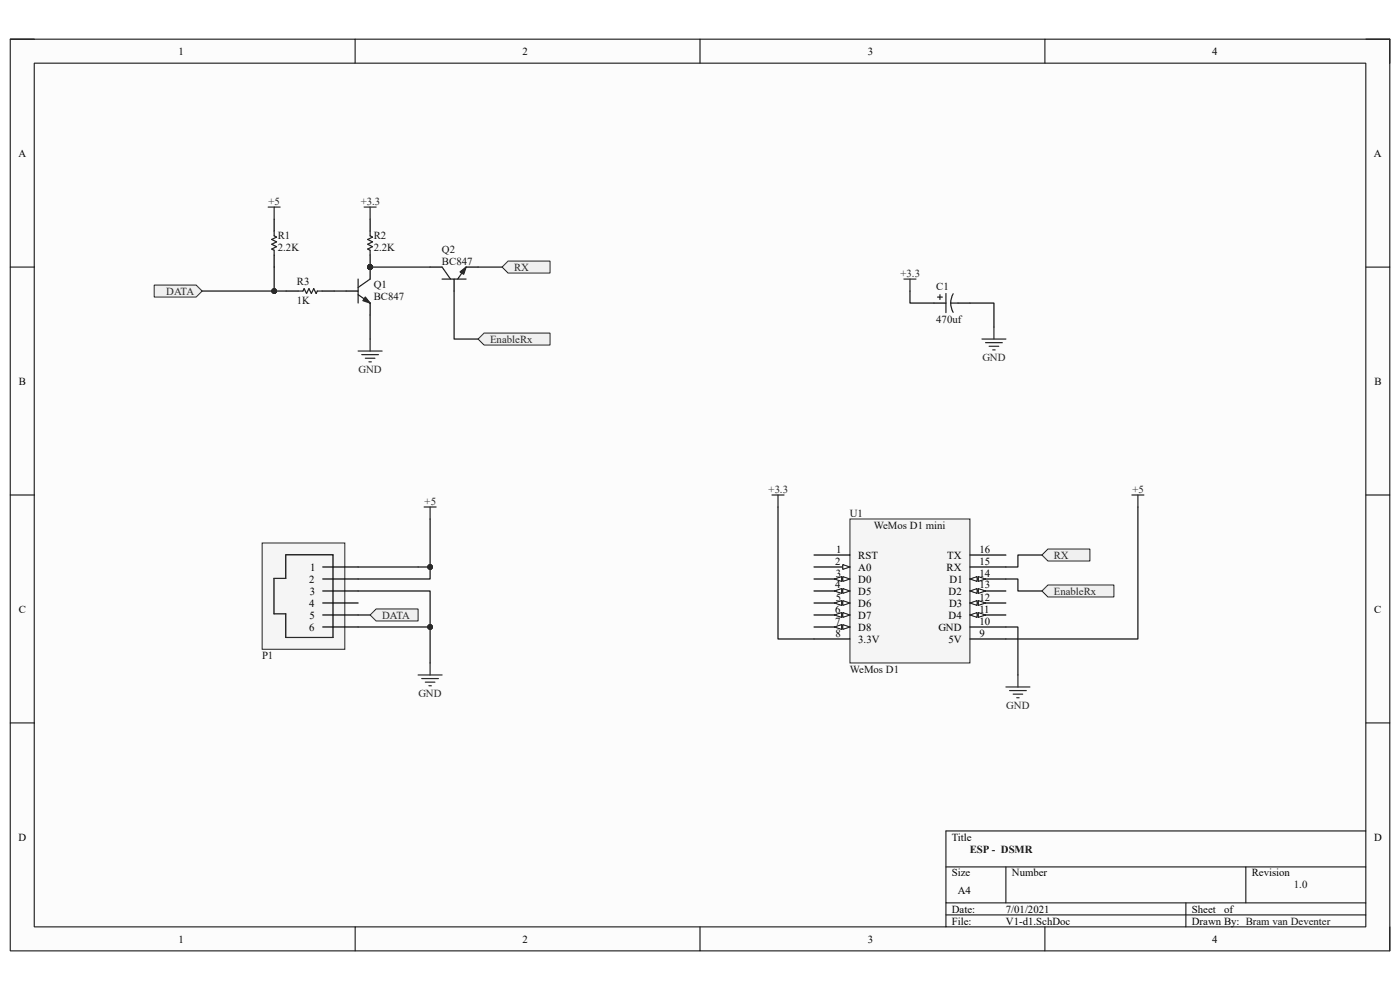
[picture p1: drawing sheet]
<svg xmlns="http://www.w3.org/2000/svg" width="297mm" height="210mm" viewBox="0 0 297 210" stroke-linecap="round" stroke-linejoin="round" font-family="sans-serif">
<path d="M2.2 8.3h292.7v193.4h-292.7z" fill-rule="evenodd" fill="#fcfcfc"/>
<path d="M2.2 8.3h292.7v193.4h-292.7z" fill="none" stroke="#000" stroke-width=".21"/>
<path d="M7.3 13.4h282.5v183.2h-282.5z" fill-rule="evenodd" fill="#fcfcfc"/>
<g fill="none" stroke="#000" stroke-width=".21">
<path d="M2.2 8.3h5.1M7.3 13.4h282.5v183.2h-282.5zM75.3 8.3v5.1M148.5 8.3v5.1M221.7 8.3v5.1M289.8 8.3h5.1v5.1M2.2 56.7h5.1M289.8 56.7h5.1M2.2 105h5.1M289.8 105h5.1M2.2 153.4h5.1M289.8 153.4h5.1"/>
<path d="M289.8 176.3h-89.1v20.3M75.3 196.6v5.1M148.5 196.6v5.1M200.7 183.9h89.1M200.7 191.5h89.1M200.7 194.1h89.1M213.4 183.9v7.6M221.7 196.6v5.1M251.6 191.5v5.1M264.3 183.9v7.6M294.9 196.6v5.1"/>
</g>
<path d="M180.3 110.1h25.5v30.5h-25.5z" fill-rule="evenodd" fill="#f5f5f5"/>
<path d="M180.3 110.1h25.5v30.5h-25.5z" fill="none" stroke="#262626" stroke-width=".21"/>
<path d="M172.7 117.7h7.6M172.7 120.3h7.6" fill="none" stroke="#000" stroke-width=".25"/>
<path d="M178.8 119.8l1.5 .5-1.5 .5z" fill="#fbfbfb"/>
<path d="M178.8 119.8l1.5 .5-1.5 .5z" fill="none" stroke="#000" stroke-width=".21"/>
<path d="M172.7 122.8h7.6" fill="none" stroke="#000" stroke-width=".25"/>
<path d="M178.8 122.3l1.5 .5-1.5 .5z" fill="#fbfbfb"/>
<path d="M178.8 122.3l1.5 .5-1.5 .5z" fill="none" stroke="#000" stroke-width=".21"/>
<path d="M177 122.8l1.5-.5v1z" fill="#fbfbfb"/>
<path d="M177 122.8l1.5-.5v1z" fill="none" stroke="#000" stroke-width=".21"/>
<path d="M172.7 125.4h7.6" fill="none" stroke="#000" stroke-width=".25"/>
<path d="M178.8 124.9l1.5 .5-1.5 .5z" fill="#fbfbfb"/>
<path d="M178.8 124.9l1.5 .5-1.5 .5z" fill="none" stroke="#000" stroke-width=".21"/>
<path d="M177 125.4l1.5-.5v1z" fill="#fbfbfb"/>
<path d="M177 125.4l1.5-.5v1z" fill="none" stroke="#000" stroke-width=".21"/>
<path d="M172.7 127.9h7.6" fill="none" stroke="#000" stroke-width=".25"/>
<path d="M178.8 127.4l1.5 .5-1.5 .5z" fill="#fbfbfb"/>
<path d="M178.8 127.4l1.5 .5-1.5 .5z" fill="none" stroke="#000" stroke-width=".21"/>
<path d="M177 127.9l1.5-.5v1z" fill="#fbfbfb"/>
<path d="M177 127.9l1.5-.5v1z" fill="none" stroke="#000" stroke-width=".21"/>
<path d="M172.7 130.5h7.6" fill="none" stroke="#000" stroke-width=".25"/>
<path d="M178.8 130l1.5 .5-1.5 .5z" fill="#fbfbfb"/>
<path d="M178.8 130l1.5 .5-1.5 .5z" fill="none" stroke="#000" stroke-width=".21"/>
<path d="M177 130.5l1.5-.5v1z" fill="#fbfbfb"/>
<path d="M177 130.5l1.5-.5v1z" fill="none" stroke="#000" stroke-width=".21"/>
<path d="M172.7 133h7.6" fill="none" stroke="#000" stroke-width=".25"/>
<path d="M178.8 132.5l1.5 .5-1.5 .5z" fill="#fbfbfb"/>
<path d="M178.8 132.5l1.5 .5-1.5 .5z" fill="none" stroke="#000" stroke-width=".21"/>
<path d="M177 133l1.5-.5v1z" fill="#fbfbfb"/>
<path d="M177 133l1.5-.5v1z" fill="none" stroke="#000" stroke-width=".21"/>
<path d="M172.7 135.6h7.6M205.8 135.6h7.6M205.8 133h7.6M205.8 127.9h7.6" fill="none" stroke="#000" stroke-width=".25"/>
<path d="M205.8 127.9l1.5-.5v1z" fill="#fbfbfb"/>
<path d="M205.8 127.9l1.5-.5v1z" fill="none" stroke="#000" stroke-width=".21"/>
<path d="M207.5 127.4l1.6 .5-1.6 .5z" fill="#fbfbfb"/>
<path d="M207.5 127.4l1.6 .5-1.6 .5z" fill="none" stroke="#000" stroke-width=".21"/>
<path d="M205.8 125.4h7.6" fill="none" stroke="#000" stroke-width=".25"/>
<path d="M205.8 125.4l1.5-.5v1z" fill="#fbfbfb"/>
<path d="M205.8 125.4l1.5-.5v1z" fill="none" stroke="#000" stroke-width=".21"/>
<path d="M207.5 124.9l1.6 .5-1.6 .5z" fill="#fbfbfb"/>
<path d="M207.5 124.9l1.6 .5-1.6 .5z" fill="none" stroke="#000" stroke-width=".21"/>
<path d="M205.8 122.8h7.6" fill="none" stroke="#000" stroke-width=".25"/>
<path d="M205.8 122.8l1.5-.5v1z" fill="#fbfbfb"/>
<path d="M205.8 122.8l1.5-.5v1z" fill="none" stroke="#000" stroke-width=".21"/>
<path d="M207.5 122.3l1.6 .5-1.6 .5z" fill="#fbfbfb"/>
<path d="M207.5 122.3l1.6 .5-1.6 .5z" fill="none" stroke="#000" stroke-width=".21"/>
<path d="M205.8 117.7h7.6M205.8 120.3h7.6M205.8 130.5h7.6" fill="none" stroke="#000" stroke-width=".25"/>
<path d="M205.8 130.5l1.5-.5v1z" fill="#fbfbfb"/>
<path d="M205.8 130.5l1.5-.5v1z" fill="none" stroke="#000" stroke-width=".21"/>
<path d="M207.5 130l1.6 .5-1.6 .5z" fill="#fbfbfb"/>
<path d="M207.5 130l1.6 .5-1.6 .5z" fill="none" stroke="#000" stroke-width=".21"/>
<path d="M58.2 46.5v2.5M58.2 54.1v2.6M60.7 61.7h2.5M68.3 61.7h2.6" fill="none" stroke="#000" stroke-width=".25"/>
<path d="M58.2 49v1l.5 .3-1 .5 1 .5-1 .5 1 .5-1 .5 .5 .3v1M63.2 61.7h1.1l.2-.5 .5 1.1 .5-1.1 .6 1.1 .5-1.1 .5 1.1 .2-.6h1" fill="none" stroke="#1c1c1c" stroke-width=".25"/>
<circle cx="78.5" cy="56.7" r=".51" fill="#0e0e0e"/>
<circle cx="78.5" cy="56.7" r=".51" fill="none" stroke="#0e0e0e" stroke-width=".21"/>
<path d="M78.5 46.5v2.5M78.5 54.1v2.6" fill="none" stroke="#000" stroke-width=".25"/>
<circle cx="78.5" cy="56.7" r=".51" fill="#0e0e0e"/>
<circle cx="78.5" cy="56.7" r=".51" fill="none" stroke="#0e0e0e" stroke-width=".21"/>
<path d="M78.5 49v1l.5 .3-1 .5 1 .5-1 .5 1 .5-1 .5 .5 .3v1" fill="none" stroke="#1c1c1c" stroke-width=".25"/>
<path d="M56.9 43.9h2.5M58.2 43.9v2.6M76 74.5h5.1M76.7 75.2h3.6M77.5 76h2M78.3 76.8h.5M78.5 71.9v2.6" fill="none" stroke="#262626" stroke-width=".25"/>
<path d="M32.7 60.5h8.9l1.3 1.2-1.3 1.3h-8.9z" fill-rule="evenodd" fill="#f0f0f0"/>
<path d="M32.7 60.5h8.9l1.3 1.2-1.3 1.3h-8.9z" fill="none" stroke="#262626" stroke-width=".21"/>
<path d="M107.8 55.4h8.9v2.5h-8.9l-1.3-1.2z" fill-rule="evenodd" fill="#f0f0f0"/>
<path d="M107.8 55.4h8.9v2.5h-8.9l-1.3-1.2z" fill="none" stroke="#262626" stroke-width=".21"/>
<path d="M163.8 105h2.5M165.1 105v2.6M240.1 105h2.6M241.4 105v2.6M213.4 145.7h5.1M214.2 146.5h3.5M214.9 147.3h2.1M215.7 148h.5M216 143.2v2.5" fill="none" stroke="#262626" stroke-width=".25"/>
<path d="M55.6 115.2h17.6v22.5h-17.6z" fill-rule="evenodd" fill="#f5f5f5"/>
<path d="M55.6 115.2h17.6v22.5h-17.6z" fill="none" stroke="#262626" stroke-width=".21"/>
<path d="M60.6 117.7h10v17.5h-10v-5h-2.5v-7.5h2.5zM68.5 120.3h7.5M68.5 122.8h7.5M68.5 125.4h7.5M68.5 127.9h7.5M68.5 130.5h7.5M68.5 133h7.5" fill="none" stroke="#000" stroke-width=".25"/>
<path d="M90 107.6h2.5M91.2 107.6v2.5M88.7 143.2h5.1M89.5 143.9h3.5M90.2 144.7h2.1M91 145.5h.5M91.2 140.6v2.6" fill="none" stroke="#262626" stroke-width=".25"/>
<path d="M79.8 129.2h8.9v2.5h-8.9l-1.3-1.2z" fill-rule="evenodd" fill="#f0f0f0"/>
<path d="M79.8 129.2h8.9v2.5h-8.9l-1.3-1.2z" fill="none" stroke="#262626" stroke-width=".21"/>
<path d="M221 117.7l1.3-1.2h8.9v2.5h-8.9z" fill-rule="evenodd" fill="#f0f0f0"/>
<path d="M221 117.7l1.3-1.2h8.9v2.5h-8.9z" fill="none" stroke="#262626" stroke-width=".21"/>
<path d="M221 125.4l1.3-1.3h14v2.5h-14z" fill-rule="evenodd" fill="#f0f0f0"/>
<path d="M221 125.4l1.3-1.3h14v2.5h-14z" fill="none" stroke="#262626" stroke-width=".21"/>
<path d="M77.2 43.9h2.6M78.5 43.9v2.6" fill="none" stroke="#262626" stroke-width=".25"/>
<path d="M101.4 71.9l1.3-1.2h14v2.5h-14z" fill-rule="evenodd" fill="#f0f0f0"/>
<path d="M101.4 71.9l1.3-1.2h14v2.5h-14z" fill="none" stroke="#262626" stroke-width=".21"/>
<path d="M191.8 59.2h2.5M193.1 59.2v2.5M208.3 71.9h5.1M209.1 72.7h3.5M209.8 73.5h2.1M210.6 74.2h.5M210.9 69.4v2.5" fill="none" stroke="#262626" stroke-width=".25"/>
<circle cx="78.5" cy="56.7" r=".51" fill="#0e0e0e"/>
<circle cx="78.5" cy="56.7" r=".51" fill="none" stroke="#0e0e0e" stroke-width=".21"/>
<path d="M76 59.2v5.1M78.5 59.2l-2.5 1.8M76 62.5l2.5 1.8" fill="none" stroke="#1c1c1c" stroke-width=".25"/>
<path d="M77.5 63l1 1.3-1.5-.5z" fill="#1c1c1c"/>
<path d="M77.5 63l1 1.3-1.5-.5z" fill="none" stroke="#1c1c1c" stroke-width=".25"/>
<path d="M78.5 56.7v2.5M73.4 61.7h2.6M78.5 64.3v2.5" fill="none" stroke="#000" stroke-width=".25"/>
<circle cx="78.5" cy="56.7" r=".51" fill="#0e0e0e"/>
<circle cx="78.5" cy="56.7" r=".51" fill="none" stroke="#0e0e0e" stroke-width=".21"/>
<path d="M93.8 56.7l1.8 2.5M93.8 59.2h5.1M98.9 56.7l-1.8 2.5" fill="none" stroke="#1c1c1c" stroke-width=".25"/>
<path d="M97.6 57.7l1.3-1-.5 1.5z" fill="#1c1c1c"/>
<path d="M97.6 57.7l1.3-1-.5 1.5zM198.9 63h1M199.4 62.5v1M200.7 62.3v4M201.7 64.3l.1 .8 .4 1.2M201.7 64.3h1.5M202.2 62.3l-.3 .8-.2 1.2" fill="none" stroke="#1c1c1c" stroke-width=".25"/>
<path d="M91.2 56.7h2.6M96.3 59.2v2.5M98.9 56.7h2.5M198.1 64.3h2.6M203.2 64.3h2.6" fill="none" stroke="#000" stroke-width=".25"/>
<path d="M58.2 56.7v5" fill="none" stroke="#0e0e0e" stroke-width=".25"/>
<circle cx="58.2" cy="61.7" r=".51" fill="#0e0e0e"/>
<circle cx="58.2" cy="61.7" r=".51" fill="none" stroke="#0e0e0e" stroke-width=".21"/>
<path d="M78.5 56.7h12.7M78.5 66.8v5.1M193.1 61.7v2.6h5M205.8 64.3h5.1v5.1M165.1 107.6v28h7.6M221 117.7h-5v2.6h-2.6M241.4 107.6v28h-28M213.4 133h2.6v10.2M213.4 122.8h2.6v2.6h5" fill="none" stroke="#0e0e0e" stroke-width=".25"/>
<circle cx="78.5" cy="56.7" r=".51" fill="#0e0e0e"/>
<circle cx="78.5" cy="56.7" r=".51" fill="none" stroke="#0e0e0e" stroke-width=".21"/>
<path d="M101.4 56.7h5.1M42.9 61.7h17.8M70.9 61.7h2.5M96.3 61.7v10.2h5.1" fill="none" stroke="#0e0e0e" stroke-width=".25"/>
<circle cx="58.2" cy="61.7" r=".51" fill="#0e0e0e"/>
<circle cx="58.2" cy="61.7" r=".51" fill="none" stroke="#0e0e0e" stroke-width=".21"/>
<path d="M76 133h15.2v7.6" fill="none" stroke="#0e0e0e" stroke-width=".25"/>
<circle cx="91.2" cy="133" r=".51" fill="#0e0e0e"/>
<circle cx="91.2" cy="133" r=".51" fill="none" stroke="#0e0e0e" stroke-width=".21"/>
<path d="M76 130.5h2.5M88.7 120.3h2.5v2.5h-15.2" fill="none" stroke="#0e0e0e" stroke-width=".25"/>
<circle cx="91.2" cy="120.3" r=".51" fill="#0e0e0e"/>
<circle cx="91.2" cy="120.3" r=".51" fill="none" stroke="#0e0e0e" stroke-width=".21"/>
<path d="M91.2 110.1v10.2M76 120.3h12.7" fill="none" stroke="#0e0e0e" stroke-width=".25"/>
<circle cx="91.2" cy="120.3" r=".51" fill="#0e0e0e"/>
<circle cx="91.2" cy="120.3" r=".51" fill="none" stroke="#0e0e0e" stroke-width=".21"/>
<path d="M76 125.4h15.2v7.6" fill="none" stroke="#0e0e0e" stroke-width=".25"/>
<circle cx="91.2" cy="133" r=".51" fill="#0e0e0e"/>
<circle cx="91.2" cy="133" r=".51" fill="none" stroke="#0e0e0e" stroke-width=".21"/>
<g font-size="2.3">
<text x="37.9" y="11.6">1</text>
<text x="110.9" y="11.6">2</text>
<text x="184.1" y="11.6">3</text>
<text x="257.2" y="11.6">4</text>
<text x="3.9" y="33.2">A</text>
<text x="291.5" y="33.2">A</text>
<text x="4" y="81.6">B</text>
<text x="291.6" y="81.6">B</text>
<text x="177.2" y="119.8">2</text>
<text x="177.4" y="117.2">1</text>
<text x="182.1" y="118.5">RST</text>
<text x="201" y="118.5">TX</text>
<text x="207.8" y="119.8">15</text>
<text x="207.8" y="117.2">16</text>
<text x="65.6" y="123.6">2</text>
<text x="65.8" y="121">1</text>
<text x="177.2" y="124.8">4</text>
<text x="177.3" y="122.3">3</text>
<text x="182.1" y="121">A0</text>
<text x="182.1" y="123.6">D0</text>
<text x="200.8" y="121">RX</text>
<text x="201.5" y="123.6">D1</text>
<text x="207.8" y="124.8">13</text>
<text x="207.8" y="122.3">14</text>
<text x="4" y="130">C</text>
<text x="65.6" y="128.7">4</text>
<text x="65.7" y="131.2">5</text>
<text x="65.7" y="126.2">3</text>
<text x="177.2" y="130">6</text>
<text x="177.3" y="127.4">5</text>
<text x="182.1" y="126.2">D5</text>
<text x="182.1" y="128.7">D6</text>
<text x="182.1" y="131.2">D7</text>
<text x="201.3" y="126.2">D2</text>
<text x="201.3" y="131.2">D4</text>
<text x="201.3" y="128.7">D3</text>
<text x="207.8" y="127.4">12</text>
<text x="207.8" y="130">11</text>
<text x="291.5" y="130">C</text>
<text x="65.6" y="133.8">6</text>
<text x="177.2" y="132.5">7</text>
<text x="177.2" y="135">8</text>
<text x="182.1" y="133.8">D8</text>
<text x="182.1" y="136.3">3.3V</text>
<text x="199.1" y="133.8">GND</text>
<text x="201.2" y="136.3">5V</text>
<text x="207.8" y="135">9</text>
<text x="207.8" y="132.5">10</text>
<text x="3.9" y="178.3">D</text>
<text x="201.9" y="178.3">Title</text>
<text x="291.5" y="178.3">D</text>
<text x="201.9" y="185.9">Size</text>
<text x="214.7" y="185.9">Number</text>
<text x="265.6" y="185.9">Revision</text>
<text x="203.2" y="189.7">A4</text>
<text x="201.9" y="193.6">Date:</text>
<text x="201.9" y="196.1">File:</text>
<text x="213.4" y="193.6">7/01/2021</text>
<text x="213.4" y="196.1">V1-d1.SchDoc</text>
<text x="252.9" y="196.1">Drawn By: Bram van Deventer</text>
<text x="252.9" y="193.6">Sheet</text>
<text x="259.7" y="193.6">of</text>
<text x="37.9" y="199.9">1</text>
<text x="110.9" y="199.9">2</text>
<text x="184.1" y="199.9">3</text>
<text x="257.2" y="199.9">4</text>
</g>
<g font-size="2.3" fill="#262626">
<text x="57" y="43.4">+5</text>
<text x="76.5" y="43.4">+3.3</text>
<text x="109.1" y="57.4">RX</text>
<text x="191.1" y="58.7">+3.3</text>
<text x="35.3" y="62.5">DATA</text>
<text x="104" y="72.7">EnableRx</text>
<text x="208.4" y="76.5">GND</text>
<text x="76.1" y="79">GND</text>
<text x="90.1" y="107.1">+5</text>
<text x="163.1" y="104.5">+3.3</text>
<text x="240.2" y="104.5">+5</text>
<text x="223.6" y="118.5">RX</text>
<text x="81.1" y="131.2">DATA</text>
<text x="223.6" y="126.2">EnableRx</text>
<text x="88.8" y="147.8">GND</text>
<text x="213.5" y="150.3">GND</text>
</g>
<g font-size="2.3" fill="#0e0e0e">
<text x="58.9" y="50.8">R1</text>
<text x="58.9" y="53.3">2.2K</text>
<text x="79.3" y="50.8">R2</text>
<text x="79.3" y="53.3">2.2K</text>
<text x="93.8" y="53.6">Q2</text>
<text x="93.8" y="56.1">BC847</text>
<text x="63" y="60.5">R3</text>
<text x="63" y="64.6">1K</text>
<text x="79.3" y="61">Q1</text>
<text x="79.3" y="63.5">BC847</text>
<text x="198.6" y="61.5">C1</text>
<text x="198.6" y="68.6">470uf</text>
<text x="180.3" y="109.6">U1</text>
<text x="185.4" y="112.1">WeMos D1 mini</text>
<text x="55.6" y="139.8">P1</text>
<text x="180.3" y="142.7">WeMos D1</text>
<text x="205.7" y="180.8">ESP - DSMR</text>
<text x="274.5" y="188.5">1.0</text>
</g>
</svg>
